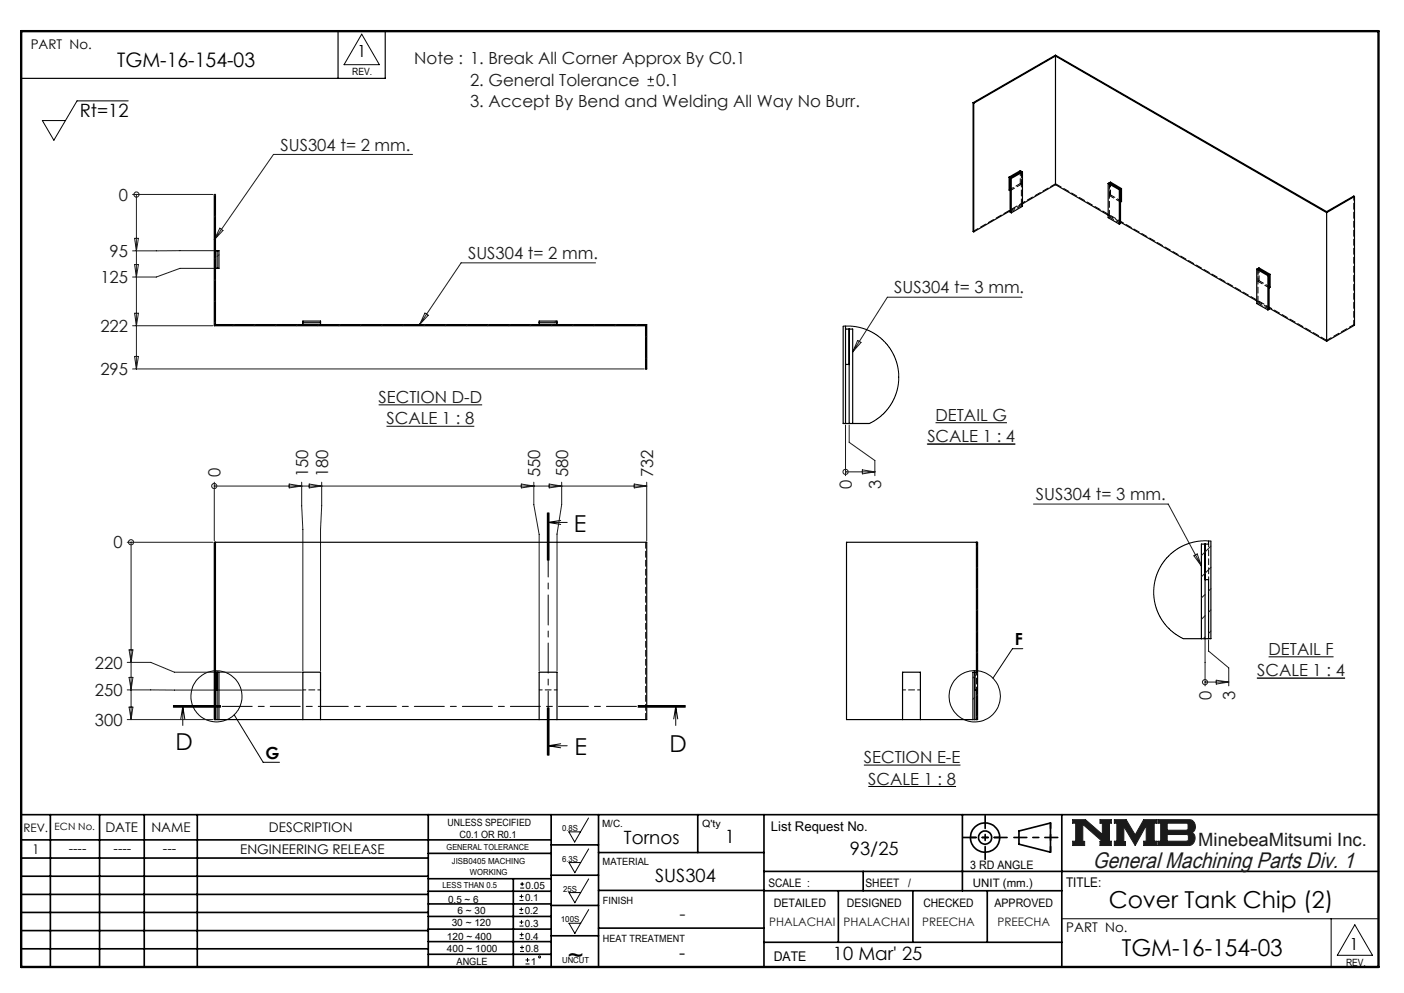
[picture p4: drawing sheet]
<svg xmlns="http://www.w3.org/2000/svg" width="297mm" height="210mm" viewBox="0 0 297 210" stroke-linecap="round" stroke-linejoin="round" font-family="sans-serif">
<g fill="none" stroke="#000" stroke-width=".35">
<path d="M4.5 172.3h287.1M4.5 177.6h112.1M10.7 172.3v32.2M21.1 172.3v32.2M30.5 172.3v32.2M41.7 172.3v32.2M90.6 172.3v32.2M116.6 172.3v32.2M116.6 178.7h10M126.6 172.3v32.2M147.6 172.3v8M161.6 172.3v32.2"/>
<path d="M203.6 172.3v16.1M215.5 175.7l6.7-1.6v6.1l-6.7-1.7zM224.6 172.3v32.2M4.5 185.3h86.1M4.5 181.5h86.1M4.5 189.2h86.1M4.5 193h86.1M4.5 196.8h86.1M90.6 199.1h26M90.6 193.8h26M90.6 188.5h26M90.6 191.2h26"/>
<path d="M90.6 180.5h26M90.6 185.8h26M90.6 196.5h26M108.6 185.8v18.5M116.6 185.1h10M116.6 191.5h10M116.6 197.9h10M126.6 196.3h35M126.6 188.3h35M126.6 180.3h35M161.6 184.3h130M161.6 199.3h63"/>
<path d="M161.6 188.4h63M177.3 188.4v10.9M182.6 184.3v4.1M193.1 188.4v10.9M208.8 188.4v10.9M4.5 200.7h86.1M90.6 201.8h26"/>
<circle cx="208.4" cy="177.1" r="3.1"/>
<circle cx="208.4" cy="177.1" r="1.4"/>
</g>
<path d="M226.9 173.3h2.7l3.6 3.2v-2.4h-.5v-.8h2.4v.8h-.4v3.8h.4v.9h-2.4v-.9h.5l-4.1-3.6v3.6h.3v.9h-2.5v-.9h.6v-3.8h-.6zM235.7 173.3h2.5l1.9 3.3 1.8-3.3h2.8v.8h-.5v3.8h.5v.9h-2.8v-.9h.6v-3.3l-2.4 4.2-2.4-4v3.2h.4v.8h-2.4v-.9h.6v-3.8h-.6zM244.9 173.3h6.6a1.48 1.48 0 0 1 1.3 1.2 1.48 1.48 0 0 1-.7 1.6 1.48 1.48 0 0 1 .7 1.6 1.48 1.48 0 0 1-1.4 1.1h-6.5v-.9h.6v-3.8h-.6zM246.9 174.1h4.1l.3 .2v1l-.3 .3h-4.1zM246.9 176.5h4.2l.3 .3v.8l-.4 .3h-4.1z" fill="none" stroke="#191924" stroke-width=".21"/>
<path d="M76.5 7.2l3.8 6.5h-7.5zM120.3 175.9h2.5l-1.2 2.2zM124.5 173l-1.7 2.9M124.5 179.5l-1.7 2.9M120.4 182.4h2.4l-1.2 2.2zM120.4 188.8h2.4l-1.2 2.1zM120.4 195.3h2.4l-1.2 2.1zM124.5 185.9l-1.7 2.9M124.5 192.4l-1.7 2.9M224.6 194.3h67M281.6 194.3v10.2M286.6 195.6l3.7 6.4h-7.4z" fill="none" stroke="#000" stroke-width=".21"/>
<path d="M4.5 6.6h287.1" fill="none" stroke="#000" stroke-width=".21" stroke-dasharray="6.3 1.3 1.3 1.3" stroke-dashoffset="1.9"/>
<path d="M71.5 6.6v10M81.5 6.6v10h-77" fill="none" stroke="#000" stroke-width=".25"/>
<path d="M205.3 177.1h6.2M222.2 174v6.2" fill="none" stroke="#000" stroke-width=".35" stroke-dasharray="15.2 1.3 1.3 1.3" stroke-dashoffset="14.1"/>
<path d="M203.8 177.1h9.2M208.4 172.5v9.2M214.5 177.1h9.3" fill="none" stroke="#000" stroke-width=".35" stroke-dasharray="15.2 1.3 1.3 1.3" stroke-dashoffset="12.5"/>
<path d="M4.5 6.6h287.1v197.9h-287.1z" fill="none" stroke="#000" stroke-width=".5"/>
<path d="M226.9 173.3v.8h.6v3.8h-.6v.9h2.5v-.9h-.3v-3.6l4.1 3.6h-.5v.9h2.4v-.9h-.4v-3.8h.4v-.8h-2.4v.8h.5v2.4l-3.6-3.2zM235.7 173.3v.8h.6v3.8h-.6v.9h2.4v-.8h-.4v-3.2l2.4 4 2.4-4.2v3.3h-.6v.9h2.8v-.9h-.5v-3.8h.5v-.8h-2.8l-1.8 3.3-1.9-3.3zM246.9 176.5h4.2l.3 .2v1l-.3 .2h-4.2zM244.9 173.3v.8h.6v3.8h-.6v.9h6.9l.7-.5 .3-.9-.1-.7-.6-.6a1.48 1.48 0 0 0 .7-1.6 1.48 1.48 0 0 0-1.3-1.2zM246.9 174.1h4.1l.3 .2v1.1l-.2 .2h-4.2z" fill-rule="evenodd" fill="#191924"/>
<g fill="none" stroke="#000" stroke-width=".21">
<path d="M27.1 21.3h-10.8l-4.9 8.4-2.4-4.2h4.9M178.4 69h1.7l2 .3 1.8 .6 1.6 1 1.5 1.2 1.2 1.5 .9 1.6 .7 1.7 .3 2v1.7l-.3 1.9-.6 1.7-.8 1.5-1 1.3-1.6 1.5-1.9 1.1M80.1 85.6h21.9M81.8 90.1h18.5M196.2 93.9h18.5M197.9 89.4h15.1M115.8 108.5v10M116 110.5h4M116 110.5l2.6 .4M116 108.5v10M116.1 108.5v10M118.6 110.1l-2.6 .4"/>
<path d="M256.2 114.4h-2.2l-2 .4-1.7 .6-1.7 .9-1.3 1.1-1.1 1.3-.8 1.3-.9 2.1-.4 1.8v1.9l.3 2.1 .6 1.8 1 1.8 1.2 1.3 1.4 1.3 1.7 1M216.4 137.2h-2.2l-4.2 6.2M268.4 138.9h13.7M36.7 149.6h10zM36.7 149.4h10M36.7 149.2h10M38.7 149.4v4M38.7 149.4l.4 2.6M38.7 149.4l-.5 2.6M49.5 151.2l6.2 10h3.4M115.8 149.7v10M116 157.7h4"/>
<path d="M116 157.7l2.6 .4M116 149.7v10M116.1 149.7v10M118.6 157.3l-2.6 .4M135 149.4h10M135 149.2h10M135 149.6h10M142.9 149.4v4M142.9 149.4l.5 2.6M142.9 149.4l-.4 2.6M265.9 143.4h18.6M182.7 161.8h20.5"/>
<path d="M183.7 166.3h18.5M109.9 193.2h.8M109.9 192.3h.8M109.9 195.9h.8M109.9 195h.8M109.9 190.4h.8M109.9 189.6h.8M109.9 198.5h.9M109.9 197.7h.9M110 187.8h.9M110 187h.9M110.3 191.9v.8"/>
<path d="M110.3 189.2v.8M110.3 194.6v.8M110.3 197.2v.9M110.4 199.9v.9M110.5 186.5v.9M110 201.2h.8M110 200.4h.8M111.2 203.9h.8M111.2 203h.8M111.6 202.6v.8"/>
<circle cx="45.8" cy="147.3" r="5.4"/>
<circle cx="206.2" cy="147.2" r="5.4"/>
<circle cx="114.1" cy="202.4" r=".21"/>
</g>
<g fill="none" stroke="#191924" stroke-width=".21">
<path d="M137 18.1h1.3M137 16.8h1.3M137.7 16.1v1.4M87.3 32.7h-29.4l-12.6 18M28 41.1h17M28.5 50.4h.8l-.4 2.6zM28.5 55.9h.8l-.4 2.7zM28.9 41.1h.1M28.9 41.1v36.9M45.3 53h-17.3M45.3 56.8h-7.2l-5 1.8h-5.1M45.6 54.6l-.3 .2"/>
<path d="M45.6 41.1l-.3 .3M45.6 45.6l-.3 .3M45.6 59.1l-.3 .3M46.3 53.9l-.4 .3M46.5 48.3l.7 .4-1.9 2zM126 55.6h-28.5l-8.7 13M28 68.9h17M28 78h108.3M28.5 66.2h.8l-.4 2.7zM28.5 75.4h.8l-.4 2.6zM45.6 63.6l-.3 .2M45.6 68.1l-.3 .2"/>
<path d="M49.5 68.6l-.3 .3M54 68.6l-.3 .3M58.5 68.6l-.3 .3M63 68.6l-.3 .3M67.5 68.6l-.3 .3M72 68.6l-.3 .3M76.4 68.6l-.2 .3M80.9 68.6l-.2 .3M85.4 68.6l-.2 .3M89.9 66.2l.7 .5-1.8 1.9zM89.9 68.6l-.2 .3M94.4 68.6l-.2 .3"/>
<path d="M98.9 68.6l-.3 .3M103.4 68.6l-.3 .3M107.9 68.6l-.3 .3M112.4 68.6l-.3 .3M116.8 68.6l-.2 .3M117.6 67.9l-.4 .4M121.4 68.6l-.3 .3M125.8 68.6l-.2 .3M130.3 68.6l-.2 .3M134.8 68.6l-.3 .3M136.8 71.1l-.2 .3M136.8 75.6l-.2 .3"/>
<path d="M181.4 72l.7 .4-1.7 2zM216.1 62.9h-28.4l-7.3 11.5M178.9 99.8h.1M178.9 89.9v10.7M178.9 99.8h6.2M179.6 89.9v3.6l5.5 3.9v3.2M182.4 99.4l2.7 .4-2.7 .4zM196.1 93.9h18.6M26.9 114.7h18.1M27.7 114.7h.1M27.7 114.7v37.5M45.3 102.8h.1"/>
<path d="M45.3 102v12.4M45.3 102.8h91.5M61.2 102.4l2.6 .4-2.6 .4zM63.8 102v5l.3 5v29.9M65.4 102.4l2.7 .4-2.7 .4zM68.1 102v5l-.3 5v29.9M110.3 102.4l2.6 .4-2.6 .4zM112.9 102v4.7l1.2 6.3v28.9M116.2 102.4l2.6 .4-2.6 .4zM118.8 102v4.7l-1 6.3v28.9M134.2 102.4l2.6 .4-2.6 .4zM136.8 102v12.4"/>
<path d="M206.8 115.5l-.2 .2M206.8 119.9l-.2 .3M218.6 106.6h28.5l7 13.1M252.6 117.5l.7-.4 .8 2.6zM256.2 115.5l-2.1 2M256.2 120l-2.1 2M27.3 137.4h.8l-.4 2.7zM206.8 124.4l-.2 .3M206.8 128.9l-.2 .2M206.8 133.4l-.2 .3M206.8 137.9l-.2 .2M254.9 135.1v10"/>
<path d="M254.9 125.7l-.8 .8M254.9 130.2l-.8 .8M254.9 134.7l-.4 .4M255.7 135.4v2.3l4.2 3.5v3.9M256.2 129l-.5 .5M256.2 124.5l-.5 .5M256.2 133.4l-.5 .5M26.9 140.1h5l5 2.1h26.9M26.9 145.9h36.9M26.9 152.2h18.1M27.3 143.3h.8l-.4 2.6zM27.3 149.5h.8l-.4 2.7z"/>
<path d="M206.2 147.5l-.4 .4M206.2 152l-.2 .2M206.8 142.4l-1 1M206.8 146.9l-.2 .2M206.8 151.4l-.2 .2M254.9 144.2h.1M254.9 144.2h5M257.3 143.9l2.6 .3-2.6 .5zM265.9 143.4h18.6"/>
<circle cx="28.9" cy="41.1" r=".55"/>
<circle cx="178.9" cy="99.8" r=".55"/>
<circle cx="27.7" cy="114.7" r=".54"/>
<circle cx="45.3" cy="102.8" r=".55"/>
<circle cx="254.9" cy="144.3" r=".54"/>
</g>
<path d="M145 149.4h-108.3" fill="none" stroke="#000" stroke-width=".21" stroke-dasharray="6.3 1.3 1.3 1.3" stroke-dashoffset="-.2"/>
<path d="M116 108.5v51.2" fill="none" stroke="#000" stroke-width=".21" stroke-dasharray="6.3 1.3 1.3 1.3" stroke-dashoffset="3"/>
<g fill="none" stroke="#000" stroke-width=".25">
<path d="M223.3 11.8l57.3 33.2M223.3 11.8l-17.3 10M223.3 11.8v27.2M205.8 21.7v27.3h.2M205.8 21.7l17.5-10 57.3 33.1 5.7-3.3h.2M205.8 21.7l.2 .1M206 21.8v27.2M213.5 37.5v2.7l.2 .1M213.5 37.5l.2 .1M213.7 37.6v7.3l.2 .1M213.7 37.6l.2 .1M213.9 37.7v7.3"/>
<path d="M216 36.3l-2.3 1.3M216.3 36.4l-.5-.3-2.3 1.4M216.3 36.4v7.2l-2.4 1.4M216.3 36.4l-2.4 1.3M223.3 39l11.1 6.5M223.3 39l-7 4.1M234.4 38.8l.5-.3 2.3 1.4M234.4 38.8l2.4 1.3M234.4 38.8v7.2l2.4 1.4M234.7 38.7l2.3 1.3M237 40v7.3l-.2 .1M237 40l-.2 .1"/>
<path d="M237.2 39.9v2.7l-.2 .1M237.2 39.9l-.2 .1M45.3 41.1h.3v27.5h91.2v9.4h-.2v-9.1h-91.3zM45.6 53h.7v3.8h-.7M45.9 53v3.8M213.7 44.6l-7.7 4.4M236.8 40.1v7.3M237 47l28.9 16.6M265.9 56.9l2.3 1.4M265.9 56.9v7.3l2.3 1.3M266.1 56.8l.2-.2 2.4 1.4M266.1 56.8l2.4 1.4"/>
<path d="M266.1 56.8l-.2 .1M268.2 58.3v7.2M268.5 58.2v7.2l-.3 .1M268.5 58.2l-.3 .1M268.7 58v2.7l-.2 .2M268.7 58l-.2 .2M280.6 45v27.2M286.5 41.5l-5.9 3.5M286.5 41.5v27.3l-5.9 3.4M64.1 68.6v-.7h3.7v.7M64.1 68.3h3.7M114.1 68.6v-.7h3.7v.7"/>
<path d="M114.1 68.3h3.7M178.4 69v20.6h5.5M178.9 69v20.6M178.9 69.6h1.5v20M178.9 77.1h.7M179.6 69.6v20M268.5 65.1l12.1 7.1M45.3 114.7h91.5v37.5h-91.5zM45.6 114.7v37.5M179.1 114.7h27.7v37.5h-27.7zM206.6 114.7v27.5h-.8v10M254.9 115.1v20"/>
<path d="M255.7 114.4v.7h-1.6v20M256.2 114.4v20.7h-5.9M254.9 122.6h.8v12.5M45.6 142.2h.7v10M45.6 145.9h.3M45.9 142.2v10M64.1 152.2v-10h3.7v10M114.1 152.2v-10h3.7v10M190.9 152.2v-10h3.8v10M206.2 145.9h.4v6.3M206.2 142.2v10"/>
</g>
<path d="M255.7 115.1v7.5M67.8 145.9h-3.7M117.8 145.9h-3.7M191 145.9h3.7M206.6 142.2v3.7" fill="none" stroke="#000" stroke-width=".21" stroke-dasharray="1.3 .6" stroke-dashoffset=".7"/>
<path d="M223.3 11.6v.2M215.8 38.8l.3 .2M216.1 43.5l.2 .1M234.7 45.9l-.3 .1M234.9 41.2l-.2 .2M266.3 59.4l-.2 .1M280.6 44.8v.1M266.1 64l-.2 .2M286.5 68.8l-.1-.1M136.6 114.7v37.5" fill="none" stroke="#000" stroke-width=".21" stroke-dasharray="1.3 .6"/>
<path d="M223.3 38.9l-17.5 10M213.7 44.6l2.6-1.5M234.4 45.5l2.6 1.5M265.9 63.6l2.6 1.5" fill="none" stroke="#000" stroke-width=".21" stroke-dasharray="1.3 .6" stroke-dashoffset=".1"/>
<g fill="none" stroke="#000" stroke-width=".21" stroke-dasharray="1.3 .6" stroke-dashoffset=".2">
<path d="M215.8 36.1v2.7M216.1 39v-2.8M234.9 38.5v2.7M213.5 40.2l2.3-1.4M213.7 40.3l2.4-1.3M213.7 44.8l2.4-1.3M234.7 41.4v-2.8M237 42.7l-2.3-1.3M237 47.3l-2.3-1.4M237.3 42.6l-2.4-1.4M266.1 59.5v-2.7M266.3 56.6v2.8"/>
<path d="M268.5 60.9l-2.4-1.4M268.5 65.4l-2.4-1.4M268.7 60.7l-2.4-1.3M286.4 68.7l-5.8 3.3"/>
</g>
<path d="M286.4 41.4v27.3" fill="none" stroke="#000" stroke-width=".21" stroke-dasharray="1.3 .6" stroke-dashoffset=".4"/>
<path d="M216.1 36.2v7.3M234.7 38.6v7.3M266.1 56.8v7.2M280.6 72l-57.3-33.1" fill="none" stroke="#000" stroke-width=".21" stroke-dasharray="1.3 .6" stroke-dashoffset="-.1"/>
<g font-size="4.9">
<text x="121.4" y="112.5">E</text>
<text x="37.1" y="158.6">D</text>
<text x="121.5" y="159.7">E</text>
<text x="141.6" y="159.1">D</text>
<text x="234.5" y="192">Cover Tank Chip (2)</text>
<text x="120.1" y="203.7">~</text>
<text x="237.3" y="202.1">TGM-16-154-03</text>
</g>
<text font-size="4.7" fill="#191924" x="231.2" y="183.6">General Machining Parts Div. 1</text>
<text font-size="4.2" x="24.8" y="14.3">TGM-16-154-03</text>
<g font-size="3.9">
<text x="16.9" y="24.6">Rt=12</text>
<text x="132" y="178.4">Tornos</text>
<text x="153.3" y="178.4">1</text>
<text x="179.8" y="180.8">93/25</text>
<text x="138.6" y="186.6">SUS304</text>
<text x="143.7" y="202.9">-</text>
<text x="176.2" y="203.1">10 Mar' 25</text>
</g>
<g font-size="3.9" fill="#191924">
<text x="253.5" y="178.9">MinebeaMitsumi Inc.</text>
<text x="143.7" y="194.7">-</text>
</g>
<g font-size="3.5">
<text x="75.6" y="12.1">1</text>
<text x="214.7" y="136.5">F</text>
<text x="56.2" y="160.5">G</text>
<text x="285.5" y="200.9">1</text>
</g>
<g font-size="3.5" fill="#191924">
<text x="87.6" y="13.6">Note : 1. Break All Corner Approx By C0.1</text>
<text x="99.4" y="18.1">2. General Tolerance</text>
<text x="99.4" y="22.6">3. Accept By Bend and Welding All Way No Burr.</text>
<text x="138.8" y="18.1">0.1</text>
<text x="59.3" y="31.9">SUS304 t= 2 mm.</text>
<text x="25.1" y="42.5">0</text>
<text x="21.2" y="59.9">125</text>
<text x="23.2" y="54.4">95</text>
<text x="99" y="54.8">SUS304 t= 2 mm.</text>
<text x="189.2" y="62.1">SUS304 t= 3 mm.</text>
<text x="21.2" y="70.2">222</text>
<text x="21.2" y="79.3">295</text>
<text x="80.1" y="85.2">SECTION D-D</text>
<text x="81.8" y="89.8">SCALE 1 : 8</text>
<text x="197.9" y="89">DETAIL G</text>
<text x="196.2" y="93.5">SCALE 1 : 4</text>
<text x="46.7" y="101" transform="rotate(-90 46.7 101)">0</text>
<text x="65.2" y="101" transform="rotate(-90 65.2 101)">150</text>
<text x="69.4" y="101" transform="rotate(-90 69.4 101)">180</text>
<text x="114.3" y="101" transform="rotate(-90 114.3 101)">550</text>
<text x="120.2" y="101" transform="rotate(-90 120.2 101)">580</text>
<text x="138.2" y="101" transform="rotate(-90 138.2 101)">732</text>
<text x="180.2" y="103.5" transform="rotate(-90 180.2 103.5)">0</text>
<text x="186.4" y="103.5" transform="rotate(-90 186.4 103.5)">3</text>
<text x="219.1" y="105.8">SUS304 t= 3 mm.</text>
<text x="24" y="116">0</text>
<text x="20.1" y="141.4">220</text>
<text x="265.9" y="143.1">SCALE 1 : 4</text>
<text x="268.4" y="138.5">DETAIL F</text>
<text x="20.1" y="147.2">250</text>
<text x="256.3" y="148" transform="rotate(-90 256.3 148)">0</text>
<text x="261.3" y="148" transform="rotate(-90 261.3 148)">3</text>
<text x="20.1" y="153.5">300</text>
<text x="182.7" y="161.4">SECTION E-E</text>
<text x="183.7" y="165.9">SCALE 1 : 8</text>
</g>
<g font-size="2.8">
<text x="6.5" y="10.4">PART No.</text>
<text x="22.3" y="175.9">DATE</text>
<text x="32" y="175.9">NAME</text>
<text x="56.9" y="175.9">DESCRIPTION</text>
<text x="163.1" y="175.7">List Request No.</text>
<text x="6.8" y="180.6">1</text>
<text x="14.5" y="180.3">----</text>
<text x="24" y="180.3">----</text>
<text x="34.5" y="180.3">---</text>
<text x="50.8" y="180.7">ENGINEERING RELEASE</text>
<text x="225.5" y="187.6">TITLE:</text>
<text x="225.6" y="197.2">PART No.</text>
<text x="163.7" y="203.2">DATE</text>
</g>
<g font-size="2.5">
<text x="4.9" y="175.9">REV.</text>
<text x="205.2" y="183.8">3 RD ANGLE</text>
<text x="162.5" y="187.5">SCALE :</text>
<text x="163.7" y="191.7">DETAILED</text>
<text x="179.2" y="191.9">DESIGNED</text>
<text x="183.1" y="187.5">SHEET</text>
<text x="192.1" y="187.5">/</text>
<text x="195.3" y="191.9">CHECKED</text>
<text x="205.8" y="187.5">UNIT (mm.)</text>
<text x="210.4" y="191.9">APPROVED</text>
</g>
<g font-size="2.5" fill="#191924">
<text x="162.7" y="195.9">PHALACHAI</text>
<text x="178.5" y="195.9">PHALACHAI</text>
<text x="195.1" y="195.9">PREECHA</text>
<text x="211" y="195.9">PREECHA</text>
</g>
<g font-size="2.1">
<text x="74.5" y="16">REV.</text>
<text x="11.6" y="175.6">ECN No.</text>
<text x="94.7" y="174.7">UNLESS SPECIFIED</text>
<text x="97.2" y="177.3">C0.1 OR R0.1</text>
<text x="127.3" y="174.9">M/C.</text>
<text x="148.6" y="175">Q'ty</text>
<text x="127.5" y="183">MATERIAL</text>
<text x="94.8" y="191">0.5 ~ 6</text>
<text x="111.1" y="190.6">0.1</text>
<text x="111.2" y="188">0.05</text>
<text x="127.6" y="191.1">FINISH</text>
<text x="95.6" y="195.9">30 ~ 120</text>
<text x="96.8" y="193.3">6 ~ 30</text>
<text x="111" y="193.4">0.2</text>
<text x="111.1" y="196.1">0.3</text>
<text x="94.5" y="198.8">120 ~ 400</text>
<text x="94.5" y="201.3">400 ~ 1000</text>
<text x="111.1" y="198.7">0.4</text>
<text x="111.2" y="201.4">0.8</text>
<text x="127.6" y="199.2">HEAT TREATMENT</text>
<text x="96.6" y="204.1">ANGLE</text>
<text x="112.3" y="204.1">1</text>
<text x="284.7" y="204.3">REV.</text>
</g>
<g font-size="1.8">
<text x="94.5" y="179.8">GENERAL TOLERANCE</text>
<text x="118.9" y="175.7">0.8S</text>
<text x="95.6" y="182.8">JISB0405 MACHING</text>
<text x="99.4" y="185.1">WORKING</text>
<text x="118.9" y="182.2">6.3S</text>
<text x="93.6" y="187.8">LESS THAN 0.5</text>
<text x="119.1" y="188.6">25S</text>
<text x="118.6" y="195.1">100S</text>
<text x="118.9" y="203.6">UNCUT</text>
</g>
</svg>
